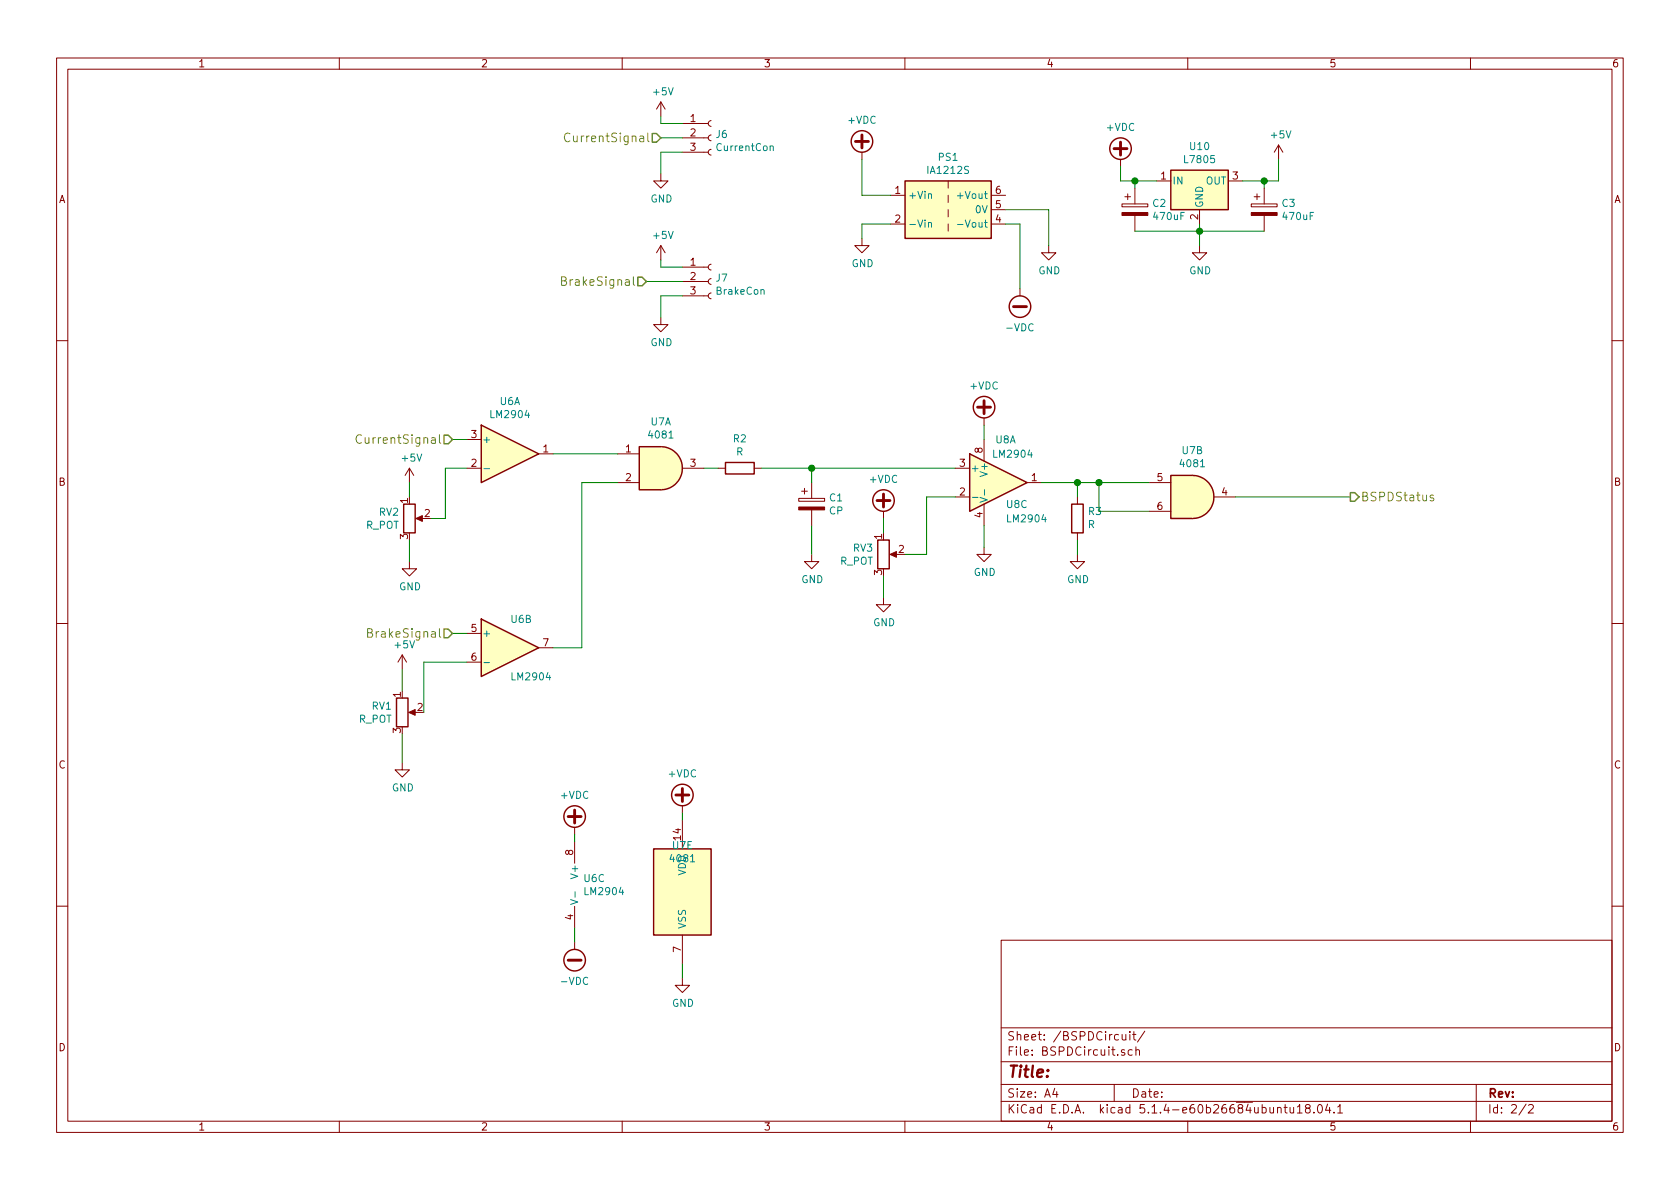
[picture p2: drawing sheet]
<svg xmlns="http://www.w3.org/2000/svg" width="297mm" height="210mm" viewBox="0 0 297 210" stroke-linecap="round" stroke-linejoin="round" font-family="sans-serif">
<g fill="none" stroke="#840000" stroke-width=".18">
<path d="M10 10.3h277v189.9h-277zM12 12.2h273v186.1h-273zM60 10.3v1.9M110 10.3v1.9M116.8 18l-.7 1.3M116.8 18v2.6M116.8 18l.8 1.3M160 10.3v1.9M210 10.3v1.9M260 10.3v1.9M116.8 30.7v1.3h1.3l-1.3 1.3-1.2-1.3h1.2M120.6 26.9h4.6"/>
<path d="M120.6 24.4h4.6M120.6 21.8h4.6M125.7 26.4l-.3 .1-.2 .3 .1 .4 .4 .2M125.7 23.9l-.3 .1-.2 .3 .1 .4 .4 .2M125.7 21.3l-.3 .1-.2 .4 .1 .3 .4 .2M152.4 26.9v1.3M157.5 34.5h2.5M157.5 39.6h2.5M167.6 32v1.3M167.6 34.5v1.3M167.6 37.1v1.2M167.6 39.6v1.3"/>
<path d="M175.3 34.5h2.5M175.3 39.6h2.5M175.3 37.1h2.5M198.1 28.2v1.3M198.4 36.1h4.5v.5h-4.5zM198.9 34.8h1M199.4 34.3v1M200.7 33.3v2.8M200.7 38.1v2.8M204.5 32h2.5M212.1 37.1v2.5M217.2 32h2.5"/>
<path d="M221.2 36.1h4.6v.5h-4.6zM221.7 34.8h1.1M222.2 34.3v1M223.5 33.3v2.8M223.5 38.1v2.8M226.1 25.6l-.8 1.3M226.1 25.6v2.6M226.1 25.6l.7 1.3M116.8 56.1v1.3h1.3l-1.3 1.3-1.2-1.3h1.2M116.8 43.4v2.6M116.8 43.4l-.7 1.3M116.8 43.4l.8 1.3"/>
<path d="M120.6 52.3h4.6M120.6 49.8h4.6M120.6 47.2h4.6M125.7 51.8l-.3 .1-.2 .3 .1 .4 .4 .2M125.7 49.3l-.3 .1-.2 .3 .1 .4 .4 .2M125.7 46.7l-.3 .1-.2 .4 .1 .3 .4 .2M152.4 42.2v1.2h1.3l-1.3 1.3-1.3-1.3h1.3M180.3 51v1.3M185.4 43.4v1.3h1.3l-1.3 1.3-1.3-1.3h1.3M212.1 43.4v1.3h1.3l-1.3 1.3-1.3-1.3h1.3M10 60.2h2M82.5 77.7h2.6"/>
<path d="M174 73.9v1.3M174 77.7v3.8M285 60.2h2M72.4 99.3v1.3h1.3l-1.3 1.2-1.3-1.2h1.3M72.4 82.8l-.8 1.3M72.4 82.8v2.5M72.4 82.8l.8 1.3M73.9 91.7h1M82.5 82.8h2.6M95.2 80.3h2.6M109.2 85.3h3.8M109.2 80.3h3.8"/>
<path d="M120.6 82.8h3.9M127 82.8h1.3M133.3 82.8h1.3M141.2 88.1h4.6v.5h-4.6zM141.7 86.9h1M142.2 86.4v1M143.5 98v1.3h1.3l-1.3 1.3-1.3-1.3h1.3M143.5 85.3v2.8M143.5 90.2v2.8M156.2 90.4v1.3M157.7 98h1M168.9 87.9h2.5"/>
<path d="M168.9 82.8h2.5M174 96.8v1.2h1.3l-1.3 1.3-1.3-1.3h1.3M174 89.1v3.9M181.6 85.3h2.5M190.5 98v1.3h1.3l-1.3 1.3-1.3-1.3h1.3M190.5 87.9v1.2M190.5 94.2v1.3M203.2 85.3h3.8M203.2 90.4h3.8M214.6 87.9h3.8M10 110.3h2M71.1 115.8l-.7 1.3"/>
<path d="M71.1 115.8v2.6M71.1 115.8l.8 1.3M82.5 112h2.6M82.5 117.1h2.6M95.2 114.5h2.6M156.2 105.7v1.2h1.3l-1.3 1.3-1.3-1.3h1.3M285 110.3h2M71.1 134.9v1.2h1.3l-1.3 1.3-1.3-1.3h1.3M72.6 126h1.1M101.6 146.3v1.3M101.6 148.8v3.8M120.6 142.5v1.3"/>
<path d="M120.6 145v5.1M10 160.2h2M101.6 160.3v3.8M101.6 166.6v1.3M120.6 173v1.2h1.3l-1.3 1.3-1.2-1.3h1.2M120.6 165.3v5.1M177 166.3h108v32h-108zM285 160.2h2M60 198.3v1.9M110 198.3v1.9M160 198.3v1.9M177 194.8h108"/>
<path d="M177 191.8h108M177 187.8h108M177 181.8h108M186.5 192.5l-.4 1h1M186.8 193v1M197 191.8v3M198.4 182.9v.8a.39 .39 0 0 0 .7 .1M198.8 185.7l-.3-.1-.2 .2v.2l.5 .2v.3h-.5M199.1 182.9v1M199.8 182.4v.2M199.8 182.9v1M200.2 185.7l-.4-.1-.3 .3v.6l.3 .1 .4-.1"/>
<path d="M200.3 182.9h.5M200.5 182.4v1.3l.3 .2M200.8 185.7l.2-.1 .4 .1 .1 .9M200.8 185.1v1.5M202.4 182.3l-1.3 2M210 198.3v1.9M225.9 196l.2-.2 .3 .1 .1 .9M227 195.8h.6M227.2 195.3v1.3l.4 .2M228.1 195.8l.1 .9 .3 .1 .2-.1M228.7 195.8v1M229.4 195.8l.4-.5v1.5"/>
<path d="M229.4 196.8h.8M231.1 196l-.3-.3 .1-.3a.48 .48 0 0 1 .7 .1l-.1 .4a.52 .52 0 0 0-.6 .2 .52 .52 0 0 0 0 .6l.5 .1 .2-.1v-.4l-.2-.3M232.3 196.7v.1M233.1 195.4l.2-.1a.8 .8 0 0 1 .5 .8 .8 .8 0 0 1-.5 .7 1 1 0 0 1-.2-1.4zM234.7 195.2l-.3 1.1h.9M235.1 195.8v1M235.9 196.7v.1M236.5 195.8l.4-.5v1.5M236.5 196.8h.9M260 198.3v1.9M261 191.8v6.5M269.8 195.2l-1.2 2"/>
<path d="M270.3 195.5l.2-.2h.3l.3 .5-.9 1h.9"/>
</g>
<path d="M136.2 25.9l.1-.1 .4 .1v.7M164.2 34.4l.1-.1h.3l.1 .8M164.2 39.5l.1-.2 .3 .1 .1 .8M169.3 39.7h1M85.6 82.9h1M171.9 88h1M173.3 88l1.2 .4-1.2 .4M174.1 86.6v.9M85.6 117.2h1M100.9 159.1l1.3 .4-1.3 .4M101.7 157.7v1" fill="none" stroke="#008484" stroke-width=".18"/>
<g fill="#ffffc2" stroke="#ffffc2" stroke-width=".18">
<path d="M171.4 80.3l10.2 5-10.2 5.1z"/>
<path d="M116.8 79a3.8 3.8 0 0 1 3.8 3.8 3.8 3.8 0 0 1-3.8 3.8z"/>
<path d="M113 79h3.8v7.6h-3.8z"/>
<path d="M210.8 84.1a3.8 3.8 0 0 1 3.8 3.8 3.8 3.8 0 0 1-3.8 3.8z"/>
<path d="M207 84.1h3.8v7.6h-3.8z"/>
<path d="M85.1 109.5l10.1 5-10.1 5.1z"/>
<path d="M207 30.1h10.2v7h-10.2z"/>
<path d="M115.6 150.1h10.1v15.2h-10.1z"/>
<path d="M160 32h15.3v10.2h-15.3z"/>
<path d="M85.1 75.2l10.1 5.1-10.1 5z"/>
</g>
<g fill="none" stroke="#840000" stroke-width=".25">
<path d="M160 32h15.3v10.2h-15.3zM207 30.1h10.2v7h-10.2zM85.1 75.2l10.1 5.1-10.1 5zM113 79h3.8a3.8 3.8 0 0 1 3.8 3.8 3.8 3.8 0 0 1-3.8 3.8h-3.8zM71.4 89.1h2v5.1h-2zM128.3 81.8h5v2h-5zM155.2 95.5h2v5.1h-2zM171.4 80.3l10.2 5-10.2 5.1zM189.5 89.1h2v5.1h-2zM207 84.1h3.8a3.8 3.8 0 0 1 3.8 3.8 3.8 3.8 0 0 1-3.8 3.8h-3.8zM85.1 109.5l10.1 5-10.1 5.1zM70.1 123.4h2v5.1h-2z"/>
<path d="M115.6 150.1h10.1v15.2h-10.1z"/>
<circle cx="152.4" cy="25" r="1.9"/>
<circle cx="198.1" cy="26.3" r="1.9"/>
<circle cx="180.3" cy="54.2" r="1.9"/>
<circle cx="174" cy="72" r="1.9"/>
<circle cx="156.2" cy="88.5" r="1.9"/>
<circle cx="101.6" cy="144.4" r="1.9"/>
<circle cx="120.6" cy="140.6" r="1.9"/>
<circle cx="101.6" cy="169.8" r="1.9"/>
</g>
<g fill="#840000" stroke="#840000" stroke-width=".18">
<path d="M157.4 98l1.1-.5v1z"/>
<path d="M141.2 89.7h4.6v.5h-4.6z"/>
<path d="M73.5 91.7l1.2-.5v1z"/>
<path d="M72.3 126l1.1-.5v1z"/>
<path d="M198.4 37.6h4.5v.5h-4.5z"/>
<path d="M221.2 37.6h4.6v.5h-4.6z"/>
</g>
<g fill="none" stroke="#840000" stroke-width=".51">
<path d="M151.3 25h2.2M152.4 23.9v2.3M197 26.3h2.3M198.1 25.1v2.3M179.2 54.2h2.3M172.8 72h2.3M174 70.9v2.2M155.1 88.5h2.3M156.2 87.4v2.3M120.6 139.4v2.3M100.5 144.4h2.2M101.6 143.3v2.2"/>
<path d="M119.5 140.6h2.3M100.5 169.8h2.2"/>
</g>
<g fill="none" stroke="#008400" stroke-width=".18">
<path d="M116.8 20.6v1.2h3.8M116.8 24.4h3.8M120.6 26.9h-3.8v3.8M152.4 28.2v6.3h5.1M157.5 39.6h-5.1v2.6M177.8 39.6h2.5v11.4M177.8 37.1h7.6v6.3M198.1 29.5v2.5h6.4M200.7 32v1.3M212.1 39.6v3.8M223.5 32v1.3M226.1 28.2v3.8h-6.4"/>
<path d="M114.3 49.8h6.3M116.8 46v1.2h3.8M120.6 52.3h-3.8v3.8M200.7 40.9h22.8M80 77.7h2.5M174 75.2v2.5M72.4 85.3v2.6M72.4 95.5v3.8M82.5 82.8h-3.8v8.9h-2.5M97.8 80.3h11.4M109.2 85.3h-6.3v29.2h-5.1M124.5 82.8h2.5"/>
<path d="M134.6 82.8h34.3M143.5 82.8v2.5M143.5 93v5M156.2 91.7v2.5M168.9 87.9h-5.1v10.1h-3.8M174 93v3.8M184.1 85.3h19.1M190.5 85.3v2.6M190.5 95.5v2.5M194.3 85.3v5.1h8.9M218.4 87.9h20.4M71.1 118.4v3.8"/>
<path d="M80 112h2.5M82.5 117.1h-7.6v8.9M156.2 101.8v3.9M71.1 129.8v5.1M101.6 147.6v1.2M120.6 143.8v1.2M101.6 164.1v2.5M120.6 170.4v2.6"/>
</g>
<path d="M100.8 23.7a.63 .63 0 0 0-.8 0 .63 .63 0 0 0-.2 .7 .58 .58 0 0 0 .3 .6 .58 .58 0 0 0 .7-.1M114.5 23.5v1.3l.3 .3M99.3 49.7l.7-.2 .1-.3-.2-.2-.6-.1v1.6h.6l.3-.3a.41 .41 0 0 0-.4-.5M63.9 77a.63 .63 0 0 0-.7 0 .63 .63 0 0 0-.2 .7 .58 .58 0 0 0 .3 .6 .58 .58 0 0 0 .6 0M77.7 76.9v1.3l.2 .2M253.4 87.6l-.3-.1-.2 .3v.2l.5 .1v.4h-.5M65 111.9l.7-.1 .1-.4-.1-.2h-.7v1.5h.6l.3-.3a.41 .41 0 0 0-.4-.5" fill="none" stroke="#848400" stroke-width=".18"/>
<path d="M115.3 23.6h.8l.7 .8-.7 .7h-.8zM112.8 49h.7l.8 .8-.8 .7h-.7zM78.5 77h.7l.8 .7-.8 .8h-.7zM238.8 87.1h.7l.8 .8-.8 .7h-.7zM78.5 111.2h.7l.8 .8-.8 .8h-.7z" fill="none" stroke="#848400" stroke-width=".25"/>
<g fill="#008400" stroke="#008400" stroke-width=".25">
<circle cx="143.5" cy="82.8" r=".51"/>
<circle cx="200.7" cy="32" r=".51"/>
<circle cx="194.3" cy="85.3" r=".51"/>
<circle cx="223.5" cy="32" r=".51"/>
<circle cx="212.1" cy="40.9" r=".51"/>
<circle cx="190.5" cy="85.3" r=".51"/>
</g>
<text font-size="2.8" fill="#840000" x="178" y="190.5">Title:</text>
<g font-size="2.1" fill="#848400">
<text x="101" y="25.1">CurrentSignal</text>
<text x="100.3" y="50.5">BrakeSignal</text>
<text x="64.2" y="78.5">CurrentSignal</text>
<text x="240.5" y="88.6">BSPDStatus</text>
<text x="66" y="112.8">BrakeSignal</text>
</g>
<g font-size="2.1" fill="#840000">
<text x="178" y="184">Sheet: /BSPDCircuit/</text>
<text x="178" y="186.7">File: BSPDCircuit.sch</text>
<text x="178" y="196.9">KiCad E.D.A. kicad 5.1.4-e60b26684ubuntu18.04.1</text>
<text x="178" y="194.1">Size: A4</text>
<text x="200" y="194.1">Date:</text>
<text x="263" y="194.1">Rev:</text>
<text x="263" y="196.9">Id: 2/2</text>
</g>
<g font-size="1.8" fill="#840000">
<text x="35" y="11.9">1</text>
<text x="85" y="11.9">2</text>
<text x="135" y="11.9">3</text>
<text x="185" y="11.9">4</text>
<text x="235" y="11.9">5</text>
<text x="285" y="11.9">6</text>
<text x="122.1" y="21.6">1</text>
<text x="122.1" y="24.1">2</text>
<text x="122.1" y="26.7">3</text>
<text x="10.4" y="35.9">A</text>
<text x="158.3" y="34.3">1</text>
<text x="176" y="34.3">6</text>
<text x="205.3" y="31.7">1</text>
<text x="218" y="31.7">3</text>
<text x="285.4" y="35.9">A</text>
<text x="158.3" y="39.4">2</text>
<text x="176" y="39.4">4</text>
<text x="176" y="36.8">5</text>
<text x="211.8" y="38.8" transform="rotate(-90 211.8 38.8)">2</text>
<text x="122.1" y="47">1</text>
<text x="122.1" y="49.5">2</text>
<text x="122.1" y="52.1">3</text>
<text x="83.3" y="77.5">3</text>
<text x="83.3" y="82.5">2</text>
<text x="96" y="80">1</text>
<text x="110.6" y="80">1</text>
<text x="122.1" y="82.5">3</text>
<text x="169.7" y="82.5">3</text>
<text x="173.7" y="80.1" transform="rotate(-90 173.7 80.1)">8</text>
<text x="10.4" y="85.9">B</text>
<text x="72.1" y="89" transform="rotate(-90 72.1 89)">1</text>
<text x="110.6" y="85.1">2</text>
<text x="169.7" y="87.6">2</text>
<text x="182.4" y="85.1">1</text>
<text x="204.6" y="85.1">5</text>
<text x="216.1" y="87.6">4</text>
<text x="285.4" y="85.9">B</text>
<text x="72.1" y="95.3" transform="rotate(-90 72.1 95.3)">3</text>
<text x="75.1" y="91.4">2</text>
<text x="156" y="95.3" transform="rotate(-90 156 95.3)">1</text>
<text x="173.7" y="91.5" transform="rotate(-90 173.7 91.5)">4</text>
<text x="204.6" y="90.2">6</text>
<text x="156" y="101.7" transform="rotate(-90 156 101.7)">3</text>
<text x="158.9" y="97.8">2</text>
<text x="83.3" y="111.8">5</text>
<text x="83.3" y="116.8">6</text>
<text x="96" y="114.3">7</text>
<text x="70.9" y="123.3" transform="rotate(-90 70.9 123.3)">1</text>
<text x="73.8" y="125.7">2</text>
<text x="70.9" y="129.6" transform="rotate(-90 70.9 129.6)">3</text>
<text x="10.4" y="135.9">C</text>
<text x="285.4" y="135.9">C</text>
<text x="120.4" y="148.5" transform="rotate(-90 120.4 148.5)">14</text>
<text x="101.3" y="151.2" transform="rotate(-90 101.3 151.2)">8</text>
<text x="101.3" y="162.7" transform="rotate(-90 101.3 162.7)">4</text>
<text x="120.4" y="168.4" transform="rotate(-90 120.4 168.4)">7</text>
<text x="10.4" y="185.9">D</text>
<text x="285.4" y="185.9">D</text>
<text x="35" y="199.9">1</text>
<text x="85" y="199.9">2</text>
<text x="135" y="199.9">3</text>
<text x="185" y="199.9">4</text>
<text x="235" y="199.9">5</text>
<text x="285" y="199.9">6</text>
</g>
<g font-size="1.8" fill="#008484">
<text x="115.6" y="16.9">+5V</text>
<text x="150" y="21.9">+VDC</text>
<text x="195.7" y="23.2">+VDC</text>
<text x="126.6" y="24.4">J6</text>
<text x="126.9" y="26.7">CurrentCon</text>
<text x="166" y="28.4">PS1</text>
<text x="209.6" y="28.8">L7805</text>
<text x="210.5" y="26.5">U10</text>
<text x="224.8" y="24.5">+5V</text>
<text x="115" y="35.8">GND</text>
<text x="160.5" y="35.2">+Vin</text>
<text x="164.2" y="30.8">IA1212S</text>
<text x="169.8" y="35.2">+Vout</text>
<text x="207.3" y="32.6">IN</text>
<text x="213.2" y="32.6">OUT</text>
<text x="160.5" y="40.3">-Vin</text>
<text x="170.2" y="40.3">-Vout</text>
<text x="172.6" y="37.7">0V</text>
<text x="203.9" y="36.6">C2</text>
<text x="204.1" y="38.9">470uF</text>
<text x="212.7" y="36.8" transform="rotate(-90 212.7 36.8)">GND</text>
<text x="226.7" y="36.6">C3</text>
<text x="227" y="38.9">470uF</text>
<text x="115.6" y="42.3">+5V</text>
<text x="150.6" y="47.2">GND</text>
<text x="126.6" y="49.8">J7</text>
<text x="126.8" y="52.1">BrakeCon</text>
<text x="183.6" y="48.5">GND</text>
<text x="210.3" y="48.5">GND</text>
<text x="178.2" y="58.6">-VDC</text>
<text x="115" y="61.2">GND</text>
<text x="88.4" y="71.6">U6A</text>
<text x="171.6" y="68.9">+VDC</text>
<text x="86.9" y="73.9">LM2904</text>
<text x="114.9" y="77.5">4081</text>
<text x="115.1" y="75.2">U7A</text>
<text x="71.2" y="81.6">+5V</text>
<text x="85.2" y="78.4">+</text>
<text x="129.7" y="78.2">R2</text>
<text x="130.2" y="80.5">R</text>
<text x="171.6" y="83.4">+</text>
<text x="174.6" y="83.9" transform="rotate(-90 174.6 83.9)">V+</text>
<text x="175.8" y="80.9">LM2904</text>
<text x="176" y="78.4">U8A</text>
<text x="208.9" y="82.6">4081</text>
<text x="209.1" y="80.3">U7B</text>
<text x="146.7" y="88.7">C1</text>
<text x="153.8" y="85.4">+VDC</text>
<text x="178" y="89.8">U8C</text>
<text x="64.7" y="93.5">R_POT</text>
<text x="67.1" y="91.2">RV2</text>
<text x="146.6" y="91">CP</text>
<text x="178.3" y="92.4">LM2904</text>
<text x="192.4" y="93.4">R</text>
<text x="192.5" y="91.1">R3</text>
<text x="148.5" y="99.9">R_POT</text>
<text x="150.9" y="97.6">RV3</text>
<text x="172.2" y="101.8">GND</text>
<text x="70.6" y="104.4">GND</text>
<text x="141.7" y="103.1">GND</text>
<text x="188.7" y="103.1">GND</text>
<text x="85.2" y="112.6">+</text>
<text x="90.4" y="110.2">U6B</text>
<text x="154.4" y="110.7">GND</text>
<text x="69.9" y="114.6">+5V</text>
<text x="65.8" y="125.5">RV1</text>
<text x="90.7" y="120.3">LM2904</text>
<text x="63.4" y="127.8">R_POT</text>
<text x="118.3" y="137.5">+VDC</text>
<text x="69.3" y="139.9">GND</text>
<text x="99.2" y="141.3">+VDC</text>
<text x="102.2" y="155" transform="rotate(-90 102.2 155)">V+</text>
<text x="103.3" y="156">U6C</text>
<text x="118.7" y="152.5">4081</text>
<text x="118.9" y="150.2">U7E</text>
<text x="121.3" y="154.9" transform="rotate(-90 121.3 154.9)">VDD</text>
<text x="103.6" y="158.3">LM2904</text>
<text x="121.3" y="164.3" transform="rotate(-90 121.3 164.3)">VSS</text>
<text x="99.4" y="174.2">-VDC</text>
<text x="118.8" y="178">GND</text>
</g>
</svg>
